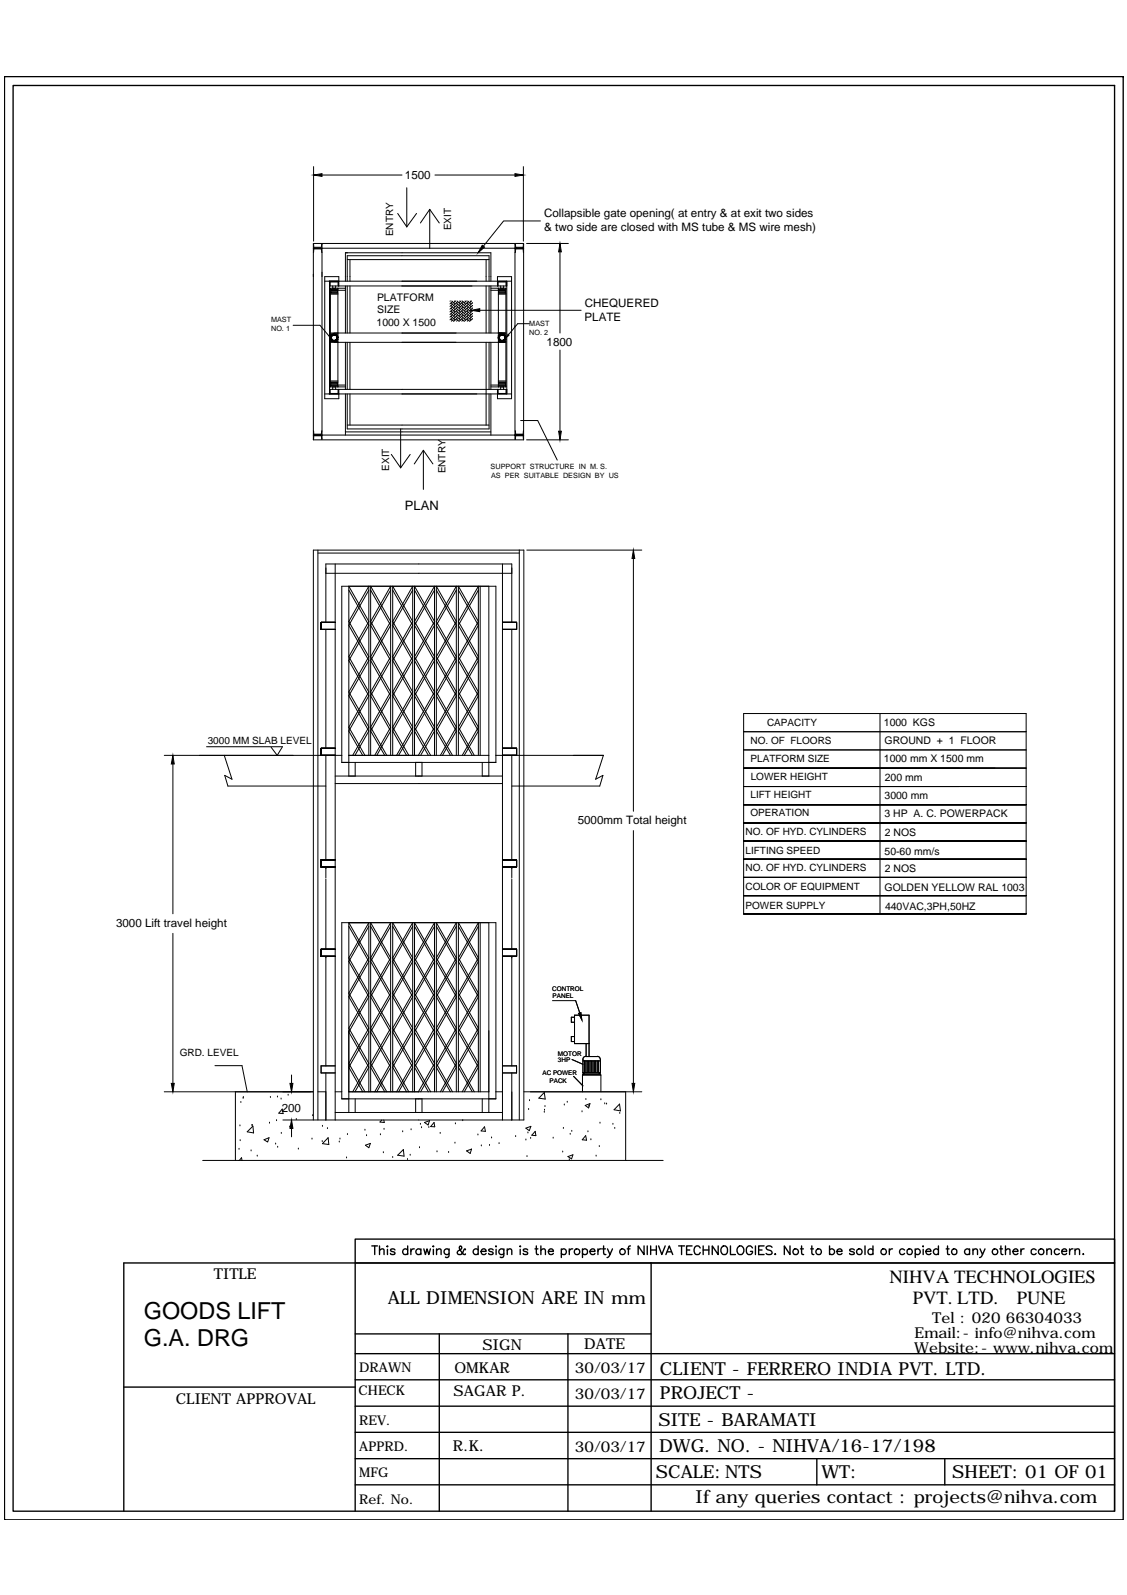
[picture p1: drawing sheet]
<svg xmlns="http://www.w3.org/2000/svg" width="210mm" height="297mm" viewBox="0 0 210 297" stroke-linecap="round" stroke-linejoin="round" font-family="sans-serif">
<!-- layer: 0 -->
<g fill="none" stroke="#000" stroke-width=".19">
<path d="M58.4 31v13.9M60 32.6h14.9M74.1 39.8l1.7 2.4M75.8 35v7.2M77.6 39.8l-1.8 2.4M80 39v7.3M80 39l-1.7 2.5M80 39l1.8 2.5M81 32.6h14.9M97.5 31v13.9M58.4 45.5v.6h1.4l.2-.6v36.3l-.2-.6h-1.4v.6M58.4 45.3h39.1v36.6h-39.1z"/>
<path d="M58.4 46.2h39.1M58.4 47v-.6h1.4l.2 .6M60.5 52.4h34.8M61.4 52.4v21M61.4 53.3h33M61.5 53.3v-.8h1.5v.8M61.5 52.5h1.5M61.5 53.8h1.4M61.5 54.6h1.4M61.5 54.8h1.4M61.6 53.9h1.3v.6h-1.3zM61.6 54.4h1.3"/>
<path d="M61.6 54.1h1.3M61.6 54.2h1.3M62 53.3v.4M62.5 53.3v.4M62.9 53.7v18.4M62.9 54.1h1.4M63.1 53.3v-1.8h-2.6v22.8h2.6v-1.8M64.3 52.4v-5.3h27.1v5.3M64.3 53.3v8.7M64.3 53.7h-2.8v18.4h2.8M64.7 52.4v-4.8h26.4v4.8M64.7 48.3h26.4"/>
<path d="M64.7 53.3v8.7M65.2 48.3v4.1M65.2 53.3v8.7M83.9 56l-.1 .1M84 59.4l.5 .4M84 58.9l.7 .7M84 58.4l.7 .7M84 57.9l.7 .7M84 57.4l.7 .7M84 56.9l.7 .8M84 56.4l.7 .8M84.1 56l.6 .6"/>
<path d="M84.3 56.2l-.5 .4M84.3 56.6l-.5 .5M84.3 57.2l-.5 .4M84.3 57.7l-.5 .4M84.3 58.1l-.5 .5M84.3 58.6l-.5 .5M84.3 59.1l-.5 .5M84.3 59.6l-.2 .2M84.6 56l.1 .2M84.9 56l-.4 .4M85 59.4l.5 .4M85 58.9l.8 .7"/>
<path d="M85 58.4l.8 .7M85 57.9l.8 .7M85 57.4l.8 .7M85 56.9l.8 .8M85 56.4l.8 .8M85.1 56l.7 .6M85.2 56.2l-.7 .7M85.2 56.6l-.7 .8M85.2 57.2l-.7 .7M85.2 57.7l-.7 .7M85.2 58.1l-.7 .8M85.2 58.6l-.7 .8"/>
<path d="M85.2 59.1l-.7 .7M85.2 59.6l-.2 .2M85.6 56l.2 .2M85.9 56l-.4 .4M86 59.4l.4 .4M86 58.9l.7 .7M86 58.4l.7 .7M86 57.9l.7 .7M86 57.4l.7 .7M86 56.9l.7 .8M86 56.4l.7 .8M86.1 56l.6 .6"/>
<path d="M86.2 56.2l-.7 .7M86.2 56.6l-.7 .8M86.2 57.2l-.7 .7M86.2 57.7l-.7 .7M86.2 58.1l-.7 .8M86.2 58.6l-.7 .8M86.2 59.1l-.7 .7M86.2 59.6l-.2 .2M86.6 56l.1 .2M86.9 56l-.4 .4M87 59.4l.4 .4M87 58.9l.7 .7"/>
<path d="M87 58.4l.7 .7M87 57.9l.7 .7M87 57.4l.7 .7M87 56.9l.7 .8M87 56.4l.7 .8M87.1 56l.6 .6M87.2 56.2l-.7 .7M87.2 56.6l-.7 .8M87.2 57.2l-.7 .7M87.2 57.7l-.7 .7M87.2 58.1l-.7 .8M87.2 58.6l-.7 .8"/>
<path d="M87.2 59.1l-.7 .7M87.2 59.6l-.2 .2M87.6 56l.1 .2M87.8 56l-.3 .4M88 59.4h.1M88 58.9h.1M88 58.4h.1M88 57.9h.1M88 57.4h.1M88 56.9h.1M88 56.4h.1M88 56.4l-.5 .5"/>
<path d="M88 56.9l-.5 .5M88 57.4l-.5 .5M88 57.9l-.5 .5M88 58.4l-.5 .5M88 58.8l-.5 .6M88 59.4l-.5 .4M89.4 57.8h18.8M90.5 48.3v4.1M90.5 53.3v8.7M91.1 53.3v8.7M91.4 53.7h2.8v18.4h-2.8M91.4 54.1h1.4"/>
<path d="M91.4 53.3v8.7M92.7 53.3v-1.8h2.6v22.8h-2.6v-1.8M92.7 53.3v-.8h1.6v.8M92.7 52.5h1.6v.8M92.8 53.8h1.4M92.8 54.6h1.4M92.8 54.8h1.4M92.8 53.7v18.4M92.9 53.9h1.2v.6h-1.2zM92.9 54.4h1.2M92.9 54.1h1.2M92.9 54.2h1.2"/>
<path d="M93.2 53.3v.4M93.8 53.3v.4M94.4 52.4v21M95.9 47l.1-.6h1.4l.1 .6M97.5 45.5l-.1 .6h-1.4l-.1-.6v36.3l.1-.6h1.4l.1 .6M97.5 47h.1M97.5 45.5h.1M98.1 45.3h7.8M100.7 41.1h-6.9l-3.8 4.7M104.3 46.9v15.1M54.6 60.6h5l1.6 1.9M60.5 73.4h34.8"/>
<path d="M61.3 62.5l.1 .1zM61.4 72.5h33M61.5 72.5v.8h1.5v-.8M61.5 71.9h1.4M61.5 71.2h1.4M61.5 71h1.4M61.5 62h32.7M61.5 62.2h1.4M61.5 63.8h32.7M61.5 63.6h1.4M61.6 71.2h1.3v.6h-1.3zM61.6 71.4h1.3"/>
<path d="M61.6 71.7h1.3M61.6 71.5h1.3M62 72.1v.4M62.5 72.1v.4M62.9 71.7h1.4M64.3 63.8v8.7M64.3 73.4v7.6M64.7 63.8v8.7M64.7 73.4v6.5h26.4v-6.5M64.7 79.2h26.4M65.2 63.8v8.7M65.2 73.4v5.8"/>
<path d="M74.6 79.9v7.2M90.5 63.8v15.4M91.1 63.8v8.7M91.4 71.7h1.4M91.4 63.8v8.7M91.4 73.4v7.6M92.7 72.5v.8h1.6v-.8M92.8 71.9h1.4M92.8 71.2h1.4M92.8 71h1.4M92.8 62.2h1.4M92.8 63.6h1.4"/>
<path d="M92.9 71.2h1.2v.6h-1.2zM92.9 71.4h1.2M92.9 71.7h1.2M92.9 71.5h1.2M93.2 72.1v.4M93.8 72.1v.4M94.3 72.5v.8M94.6 62.2l.2 .3-.4 .2zM97 78.3h3.1l3.7 7.4M98.6 60.3h-2.2l-1.7 2.1M104.3 65.2v15.1M58.4 81h39.1"/>
<path d="M58.4 80.3v.6h1.4l.2-.6M64.3 80.4h27.1M72.9 84.6l1.7 2.5M76.4 84.6l-1.8 2.5M78.9 83.9v7.2M78.9 83.9l-1.7 2.5M78.9 83.9l1.7 2.5M95.9 80.3l.1 .6h1.4l.1-.6M97.5 80.3h.1M97.5 81.8h.1M98.1 81.9h7.8M58.4 102.4h39.2v106.2h-39.2z"/>
<path d="M59.2 102.4v106.2M59.2 103h37.5M60.7 115.9v-10.9h34.6v10.9M60.7 117.2v22.2M60.7 106.8h34.6M62.4 115.9h-2.6v1.3h2.6M62.4 105v103.6M63.7 109.2h28.7v32.8h-28.7zM65 109.9l3.7 6.6-3.7 6.5 3.7 6.6-3.7 6.5 2.5 4.6M68.7 109.9l-3.7 6.6 3.7 6.5-3.7 6.6 3.7 6.5-2.6 4.6M69 109.9l3.8 6.6-3.8 6.5 3.8 6.6-3.8 6.5 2.7 4.6M72.8 109.9l-3.8 6.6 3.8 6.5-3.8 6.6 3.8 6.5-2.6 4.6"/>
<path d="M73.1 109.9l3.8 6.6-3.8 6.5 3.8 6.6-3.8 6.5 2.6 4.6M76.9 109.9l-3.8 6.6 3.8 6.5-3.8 6.6 3.8 6.5-2.7 4.6M77.2 109.9l3.7 6.6-3.7 6.5 3.7 6.6-3.7 6.5 2.6 4.6M80.9 109.9l-3.7 6.6 3.7 6.5-3.7 6.6 3.7 6.5-2.6 4.6M81.3 109.9l3.7 6.6-3.7 6.5 3.7 6.6-3.7 6.5 2.6 4.6M85 109.9l-3.7 6.6 3.7 6.5-3.7 6.6 3.7 6.5-2.6 4.6M85.4 109.9l3.7 6.6-3.7 6.5 3.7 6.6-3.7 6.5 2.6 4.6M89.1 109.9l-3.7 6.6 3.7 6.5-3.7 6.6 3.7 6.5-2.6 4.6M89.4 109.2v31.5M91 109.2v35.3M93.6 115.9h2.6v1.3h-2.6M93.6 105v103.6"/>
<path d="M95.3 117.2v22.2M96.7 102.4v106.2M98.1 102.4h21.4M118 104v47.1M38.5 139.1h14.1l-1 1.6-1.1-1.6M62.4 139.4h-2.6v1.3M93.6 139.4h2.6v1.3M138.5 136.3h52.6M138.5 139.7h52.6M138.5 132.9h52.6v37.3h-52.6zM163.9 132.9v37.3M30.6 140.7h33.1"/>
<path d="M32.2 142.3v27.9M41.8 140.7l1.4 4.4-1.3-.7 .5 2h18.3M60.7 140.7v19.4M62.4 144.5h31.2M62.4 145.9h31.2M65 140.7h26M65.7 140.7l3-5.3-3.7-6.5 3.7-6.6-3.7-6.6 3.7-6.5v31.5M66.2 142v2.5M68 140.7l-3-5.3 3.7-6.5-3.7-6.6 3.7-6.6-3.7-6.5v35.3M69 140.7v-31.5l3.8 6.5-3.8 6.6 3.8 6.6-3.8 6.5 3 5.3M69.8 140.7l3-5.3-3.8-6.5 3.8-6.6-3.8-6.6 3.8-6.5v31.5M73.1 140.7v-31.5l3.8 6.5-3.8 6.6 3.8 6.6-3.8 6.5 3 5.3"/>
<path d="M73.9 140.7l3-5.3-3.8-6.5 3.8-6.6-3.8-6.6 3.8-6.5v31.5M77.2 140.7v-31.5l3.7 6.5-3.7 6.6 3.7 6.6-3.7 6.5 3 5.3M77.4 142v2.5M77.9 140.7l3-5.3-3.7-6.5 3.7-6.6-3.7-6.6 3.7-6.5v31.5M78.6 142v2.5M81.3 140.7v-31.5l3.7 6.5-3.7 6.6 3.7 6.6-3.7 6.5 3 5.3M82 140.7l3-5.3-3.7-6.5 3.7-6.6-3.7-6.6 3.7-6.5v31.5M85.4 140.7v-31.5l3.7 6.5-3.7 6.6 3.7 6.6-3.7 6.5 2.9 5.3M86.1 140.7l3-5.3-3.7-6.5 3.7-6.6-3.7-6.6 3.7-6.5v31.5M89.8 142v2.5M92.4 140.7h20l-1.5 4.4 1.4-.7-.6 2h-16.4M95.3 140.7v19.4"/>
<path d="M118 154.7v47.1M138.5 149.9h52.6M138.5 146.5h52.6M138.5 143h52.6M138.5 153.2h52.6M138.5 156.6h52.6M32.2 173.8v28M60.7 161.5v2M60.7 163.7v13.1M60.7 178.1v20.4M62.4 160.1h-2.6v1.4h2.6M62.4 176.8h-2.6v1.3h2.6"/>
<path d="M63.7 171.8h28.7v32.8h-28.7zM65 172.5l3.7 6.6-3.7 6.5 3.7 6.6-3.7 6.6 2.5 4.5M68.7 172.5l-3.7 6.6 3.7 6.5-3.7 6.6 3.7 6.6-2.6 4.5M69 172.5l3.8 6.6-3.8 6.5 3.8 6.6-3.8 6.6 2.7 4.5M72.8 172.5l-3.8 6.6 3.8 6.5-3.8 6.6 3.8 6.6-2.6 4.5M73.1 172.5l3.8 6.6-3.8 6.5 3.8 6.6-3.8 6.6 2.6 4.5M76.9 172.5l-3.8 6.6 3.8 6.5-3.8 6.6 3.8 6.6-2.7 4.5M77.2 172.5l3.7 6.6-3.7 6.5 3.7 6.6-3.7 6.6 2.6 4.5M80.9 172.5l-3.7 6.6 3.7 6.5-3.7 6.6 3.7 6.6-2.6 4.5M81.3 172.5l3.7 6.6-3.7 6.5 3.7 6.6-3.7 6.6 2.6 4.5M85 172.5l-3.7 6.6 3.7 6.5-3.7 6.6 3.7 6.6-2.6 4.5M85.4 172.5l3.7 6.6-3.7 6.5 3.7 6.6-3.7 6.6 2.6 4.5"/>
<path d="M89.1 172.5l-3.7 6.6 3.7 6.5-3.7 6.6 3.7 6.6-2.6 4.5M89.4 171.8v31.5M91 171.8v35.4M93.6 160.1h2.6v1.4h-2.6M93.6 176.8h2.6v1.3h-2.6M95.3 161.5v2M95.3 163.7v13.1M95.3 178.1v20.4M138.5 160h52.6M138.5 163.4h52.6M138.5 166.8h52.6M40 198.5h5.1l.9 4.8"/>
<path d="M60.7 199.8v8.8M62.4 198.5h-2.6v1.3h2.6M93.6 198.5h2.6v1.3h-2.6M95.3 199.8v8.8M102.9 186.4h4.3l.8 2.2M106.5 197.3l2.1 .9M107 189.4h-.6v1h.6M107 193h-.6v1h.6M108.6 197.3v2.5M108.6 199.8l.3 .2M108.6 199.8h3.2M108.6 197.6h3.2"/>
<path d="M108.9 197.6v2.2M109.1 196.7l-.5 .3v.3M109.1 197.6v2.2M109.2 194.4l-.1 2.4h2.2M109.4 197.6v2.2M109.6 197.6v2.2M109.7 194.4h-2.7v-5.3h2.7v7.7M109.9 197.6v2.2M110.1 197.6v2.2M110.4 197.6v2.2M110.7 197.6v2.2M110.9 197.6v2.2"/>
<path d="M111.2 197.6v2.2M111.3 196.7l.2 .1 .3 .5M111.5 197.6v2.2M111.8 197.3v2.5M111.8 199.8l-.3 .2M30.6 203.3h27.7M37.7 216.1h85.8M43.8 203.3v12.8M44.5 214h.1M44.6 216.1l.4-.5 .1 .5M44.7 209.7h.1M44.7 212.4h.1"/>
<path d="M44.9 205.3h.1M45.3 204.6h.1M45.3 204.4h.1M46.8 214.3h.1M46.9 209.6h.1M47 209.6h.1M47.1 209.7l.1 1.3-1.2-.2zM47.9 215.3h.1M49.2 212.3l.9-.4-.2 .8zM50.2 209.2h.1M50.4 204.4h.1M51.3 213.1h.1"/>
<path d="M51.5 208.7h.1M51.7 204.3h.1M51.7 213.7h.1M52.4 204.7h.1M52.4 211.1h.1M52.6 206.5l.1 .9-.8-.1zM52.7 208.6h5.6M53.7 204h.1M54 209.9h.1M54.3 200.2v1.6M54.3 210.1v1.6M55.2 208.5h.1"/>
<path d="M55.6 214h.1M58.1 212.1h.1M58.2 207.8h.1M59.2 203.3h1.5M60 212.6h.1M60.1 209.8h.1M61 210.2h.1M61.1 211.9l.1 1.2-1.1-.1zM62.4 203.3h1.3M62.4 207.2h31.2M63.2 212.7h.1M63.3 212.1h.1"/>
<path d="M64.5 215.6h.1M64.7 211.3h.1M65 203.3h26M65.7 203.3l3-5.3-3.7-6.5 3.7-6.5-3.7-6.6 3.7-6.6v31.5M66.2 204.6v2.6M68 210.5h.1M68 203.3l-3-5.3 3.7-6.5-3.7-6.5 3.7-6.6-3.7-6.6v35.4M68.1 213.3l.9-.4-.3 .8zM68.3 211.5h.1M69 203.3v-31.5l3.8 6.6-3.8 6.6 3.8 6.5-3.8 6.5 3 5.3M69.8 203.3l3-5.3-3.8-6.5 3.8-6.5-3.8-6.6 3.8-6.6v31.5M70.9 211.3h.1"/>
<path d="M71.1 208.6l-.3 .4h.8l-.1-.4M71.4 214.7h.1M71.5 210.3h.1M73.1 215.6h.1M73.1 203.3v-31.5l3.8 6.6-3.8 6.6 3.8 6.5-3.8 6.5 3 5.3M73.9 203.3l3-5.3-3.8-6.5 3.8-6.5-3.8-6.6 3.8-6.6v31.5M74.1 215.1l1-1 .2 1.2zM75 210.8h.1M75.9 215.9h.1M76.4 215.1h.1M76.6 210.4h.1M77.2 203.3v-31.5l3.7 6.6-3.7 6.6 3.7 6.5-3.7 6.5 3 5.3"/>
<path d="M77.4 204.6v2.6M77.9 203.3l3-5.3-3.7-6.5 3.7-6.5-3.7-6.6 3.7-6.6v31.5M78.1 213.7h.1M78.3 209.4h.1M78.5 210h.1M78.6 204.6v2.6M79.1 209l.9-.3-.3 .8zM79.9 210h.1M80.8 209l.2 .8h-.8zM81.3 203.3v-31.5l3.7 6.6-3.7 6.6 3.7 6.5-3.7 6.5 3 5.3M81.4 214.5h.1M82 211.1h.1"/>
<path d="M82 203.3l3-5.3-3.7-6.5 3.7-6.5-3.7-6.6 3.7-6.6v31.5M83.6 214.6h.1M84.7 212.9h.1M84.8 209.3h.1M85.4 203.3v-31.5l3.7 6.6-3.7 6.6 3.7 6.5-3.7 6.5 2.9 5.3M86.1 203.3l3-5.3-3.7-6.5 3.7-6.5-3.7-6.6 3.7-6.6v31.5M86.2 208.7h.1M86.9 214.3l.9-.3-.2 .8zM89 211.4h.1M89.6 213.4h.1M89.8 204.6v2.6M90.2 209.8l.2 .9-.8-.1z"/>
<path d="M91.2 213.3h.1M91.6 211.9h.1M92.4 203.3h1.2M92.9 213h.1M96 211.7h.1M97.6 203.3h21.9M97.9 212.3h.1M97.9 210.1l1-.3-.3 .8zM98.2 215.4h.1M98.3 211h.1M98.5 206.6h.1M98.6 205h.1"/>
<path d="M98.8 212h.1M99.7 210.7l.1 .8-.8-.1zM101.4 207.1h.1M101.4 203.5l.1 1.2-1.1-.2zM101.4 206.8h.1M101.5 206.1h.1M103 212h.1M104.8 214.5h.1M104.9 210.1h.1M105.1 205.8h.1M105.6 205.3h.1M105.8 215.4l.9-.3-.2 .7z"/>
<path d="M106 216h.1M106.2 211.2h.1M106.5 210.7h.1M106.8 200.4l1.8 1.8M108.4 207.1h.1M108.5 203.3v-3.1h3.4v3.1M108.6 200.2v-.2h3.2v.2M109 205.9l.9-.4-.3 .8zM109.1 211.5l.1 .8h-.8zM109.1 204.8h.1M109.5 210.8h.1M109.7 206h.1"/>
<path d="M110.1 212.3h.1M111 215.3h.1M111.6 213.5h.1M111.7 209.2h.1M111.9 204.8h.1M112.6 205.6h.1M113 205.6h.1M114.2 209.4h.1M114.5 210.1h.1M115.4 205.6l.2 1.3-1.2-.2zM115.4 207.3h.1M116.5 203.3v12.8"/>
</g>
<g fill="#000" stroke="#000" stroke-width=".19">
<path d="M58.4 32.6l1.6-.3v.6zM95.9 32.3l1.6 .3-1.6 .3zM87.8 57.8l1.6-.3v.5zM89.8 45.7l.4 .3-1.1 1.1zM104.3 45.3l.2 1.6h-.5zM104 80.3h.5l-.2 1.6zM118 102.4l.2 1.6h-.5zM32.2 140.7l.3 1.6h-.6zM107.8 188.7l.4-.1 .2 1.3zM31.9 201.8h.6l-.3 1.5zM54 201.8h.6l-.3 1.5zM54.3 208.6l.3 1.5h-.6z"/>
<path d="M117.7 201.8h.5l-.2 1.5z"/>
<path d="M62.9 62.9v.3h-.2zM62.8 62.9l-.1 .3 .2-.3zM62.9 62.5v.4h-.1zM62.7 62.6l.1 .3 .1-.4zM62.6 62.3l.3 .2-.2 .1zM62.6 62.3l-.1 .1 .2 .2zM62.2 62.2l.4 .1-.1 .1zM62.2 62.2v.2h.3zM61.9 62.3l.3-.1v.2zM61.9 62.3l.1 .1h.2zM61.9 62.3l.1 .1-.4 .1zM61.6 62.5l.2 .1 .2-.2zM61.6 62.5l.2 .1-.3 .3zM61.8 62.6l-.3 .3h.2zM61.5 62.9h.2l-.1 .3zM61.7 62.9l-.1 .3h.2zM61.6 63.2h.2l.1 .3zM61.8 63.2l.1 .3 .1-.2zM62 63.3l.2 .3-.3-.1zM62 63.3l.2 .3v-.2zM62.2 63.4l.4 .1-.4 .1zM62.2 63.4l.4 .1-.1-.2zM62.5 63.3l.4-.1-.3 .3zM62.5 63.3l.4-.1h-.2z"/>
<path d="M94.2 62.9l-.1 .3h-.1zM94.1 62.9l-.1 .3 .2-.3zM94.1 62.5l.1 .4h-.1zM94 62.6l.1 .3v-.4zM93.9 62.3l.2 .2-.1 .1zM93.9 62.3l-.1 .1 .2 .2zM93.5 62.2l.4 .1-.1 .1zM93.5 62.2v.2h.3zM93.2 62.3l.3-.1v.2zM93.2 62.3v.1h.3zM93.2 62.3v.1l-.3 .1zM92.9 62.5l.2 .1 .1-.2zM92.9 62.5l.2 .1-.3 .3zM93.1 62.6l-.3 .3h.2zM92.8 62.9h.2l-.1 .3zM93 62.9l-.1 .3h.2zM92.9 63.2h.2l.1 .3zM93.1 63.2l.1 .3v-.2zM93.2 63.3l.3 .3-.3-.1zM93.2 63.3l.3 .3v-.2zM93.5 63.4l.4 .1-.4 .1zM93.5 63.4l.4 .1-.1-.2zM93.8 63.3l.3-.1-.2 .3zM93.8 63.3l.3-.1h-.1z"/>
</g>
<g fill="none" stroke="#000" stroke-width=".25">
<path d="M.8 14.3h208.4v268.7h-208.4zM2.4 15.9h205.2v265.5h-205.2zM66.2 235.2v46.2M69.2 232h1.1M69.8 232v1.6M70.7 232.9l.4-.3 .4 .1v.9M70.7 232v1.6M72.2 232v.2zM72.2 232.7v.9M73.6 232.8a.51 .51 0 0 0-.9 0l.2 .2 .6 .2 .1 .2a.51 .51 0 0 1-.9 0M75.9 232.8a.52 .52 0 0 0-.7-.1 .52 .52 0 0 0 0 .8 .52 .52 0 0 0 .7-.1M75.9 232v1.6"/>
<path d="M76.5 232.6v1M77.2 232.6a.57 .57 0 0 0-.7 .4M78.4 232.8a.52 .52 0 0 0-.8-.1 .52 .52 0 0 0 0 .8 .52 .52 0 0 0 .8-.1M78.4 232.6v1M78.9 232.6l.3 1 .3-1 .4 1 .3-1M80.7 232v.2zM80.7 232.7v.9M81.3 232.9l.4-.3 .4 .1 .1 .9M81.3 232.6v1M83.6 232.6v1.2a.45 .45 0 0 1-.5 .4l-.1-.1M83.6 232.8a.52 .52 0 0 0-.7-.1 .52 .52 0 0 0 0 .8 .52 .52 0 0 0 .7-.1M86.7 232.7l-.1-.1-.2 .2a.87 .87 0 0 1-.9 .8l-.3-.1v-.3l.7-.6a.33 .33 0 0 0-.1-.6l-.2 .1a.6 .6 0 0 0 .2 .8l.5 .7h.3l.1-.1"/>
<path d="M89.1 232.8a.52 .52 0 0 0-.8-.1 .52 .52 0 0 0 0 .8 .52 .52 0 0 0 .8-.1M89.1 232v1.6M89.6 233h.9a.47 .47 0 0 0-.4-.5 .47 .47 0 0 0-.5 .5v.2a.51 .51 0 0 0 .4 .4 .51 .51 0 0 0 .5-.2M91.8 232.8a.51 .51 0 0 0-.8 0l.2 .2 .6 .2v.2a.51 .51 0 0 1-.8 0M92.4 232v.2zM92.4 232.7v.9M93.8 232.6v1.5l-.3 .1-.3-.1M93.8 232.8a.52 .52 0 0 0-.7-.1 .52 .52 0 0 0 0 .8 .52 .52 0 0 0 .7-.1M94.5 232.9l.2-.2a.38 .38 0 0 1 .6 .2v.7M94.5 232.6v1M96.9 232v.2zM96.9 232.7v.9"/>
<path d="M98.3 232.8a.51 .51 0 0 0-.9 0l.1 .2 .7 .2 .1 .2a.51 .51 0 0 1-.9 0M99.6 232.6h.6M99.9 232v1.3l.1 .3h.3M100.7 232.9l.4-.3 .4 .1 .1 .9M100.7 232v1.6M102.1 233h1a.47 .47 0 0 0-.5-.4 .47 .47 0 0 0-.5 .4v.2a.51 .51 0 0 0 .4 .4 .51 .51 0 0 0 .6-.2M104.5 232.8a.52 .52 0 0 1 .8-.1 .52 .52 0 0 1 0 .8 .52 .52 0 0 1-.8-.1M104.5 232.6v1.6M106 232.6v1M106.7 232.6a.57 .57 0 0 0-.7 .4M108.5 232.8a.52 .52 0 0 1 .8-.1 .52 .52 0 0 1 0 .8 .52 .52 0 0 1-.8-.1M108.5 232.6v1.6"/>
<path d="M109.9 233h.9a.47 .47 0 0 0-.5-.5 .47 .47 0 0 0-.4 .5v.2a.51 .51 0 0 0 .4 .4 .51 .51 0 0 0 .5-.2M111.4 232.6v1M112 232.6a.52 .52 0 0 0-.6 .4M112.2 232.6h.6M112.4 232v1.3l.1 .3h.3M113.1 232.6l.5 1 .5-1M113.6 233.6l-.2 .4-.3 .2M116.8 232.6h.5M117.4 232l-.3 .1-.1 .2v1.3M120 232v1.6l-1.1-1.6v1.6M120.6 232v1.6M121.2 232v1.6"/>
<path d="M121.2 232.8h1M121.3 235.2v46.2M122.2 232v1.6M122.7 232l.6 1.6 .6-1.6M124 233.6l.7-1.6 .6 1.6M124.3 233.1h.7M126.4 232h1.1M126.9 232v1.6M127.9 232.8h.6M128.9 232h-1v1.6h1M130.4 232.4a.59 .59 0 0 0-.7-.4 .59 .59 0 0 0-.4 .7v.3a.59 .59 0 0 0 .5 .6 .59 .59 0 0 0 .6-.3M131 232.8h1"/>
<path d="M131 232v1.6M132 232v1.6M133.8 232v1.6l-1.1-1.6v1.6M134.4 232.3l.2-.2a.75 .75 0 0 1 .8 .3 .75 .75 0 0 1 .1 .9 .61 .61 0 0 1-.7 .3 .61 .61 0 0 1-.5-.6zM136 232v1.6h1M137.4 232.3a.68 .68 0 0 1 .9-.1 .68 .68 0 0 1 .2 .8 .67 .67 0 0 1-.8 .6 .67 .67 0 0 1-.4-.9zM140.2 232.4a.59 .59 0 0 0-.9-.3 .81 .81 0 0 0-.3 1 .81 .81 0 0 0 .9 .5l.3-.6h-.4M140.7 232v1.6M141.3 232.8h.6M142.3 232h-1v1.6h1M143.8 232.3a.61 .61 0 0 0-.6-.3 .61 .61 0 0 0-.5 .4l.3 .3 .6 .3 .2 .4a.77 .77 0 0 1-1.1 0M144.3 233.6h.2z"/>
<path d="M147.1 232v1.6l-1-1.6v1.6M149.1 232.6h.5M149.3 232v1.3l.1 .3h.3M151 232.6h.5M151.2 232v1.3l.1 .3h.3M154.5 232.8a.52 .52 0 0 1 .8-.1 .52 .52 0 0 1 0 .8 .52 .52 0 0 1-.8-.1M154.5 232v1.6M155.9 233h.9a.51 .51 0 0 0-.7-.4 .51 .51 0 0 0-.2 .8l.4 .2h.4l.1-.2M159.1 232.8a.56 .56 0 0 0-.9 0l.1 .2 .8 .3-.1 .3h-.2h-.5l-.1-.2M161.1 232v1.6M162.6 232.8a.52 .52 0 0 0-.8-.1 .52 .52 0 0 0 0 .8 .52 .52 0 0 0 .8-.1M162.6 232v1.6"/>
<path d="M165.6 232.6v1M166.2 232.6a.5 .5 0 0 0-.6 .4M168.5 232.8a.52 .52 0 0 0-.8-.1 .52 .52 0 0 0 0 .8 .52 .52 0 0 0 .8-.1M170.5 232.8a.52 .52 0 0 1 .7-.1 .52 .52 0 0 1 0 .8 .52 .52 0 0 1-.7-.1M170.5 232.6v1.6M171.9 232v.2zM171.9 232.7v.9M172.5 233h.9a.47 .47 0 0 0-.5-.5 .47 .47 0 0 0-.4 .5 .51 .51 0 0 0 .3 .6 .51 .51 0 0 0 .6-.2M174.8 232.8a.52 .52 0 0 0-.8-.1 .52 .52 0 0 0 0 .8 .52 .52 0 0 0 .8-.1M174.8 232v1.6M176.2 232.6h.6M176.5 232v1.6h.4"/>
<path d="M180.6 232.8a.52 .52 0 0 0-.8-.1 .52 .52 0 0 0 0 .8 .52 .52 0 0 0 .8-.1M180.6 232.6v1M181.2 232.9l.2-.2a.38 .38 0 0 1 .7 .2v.7M181.2 232.6v1M182.5 232.6l.5 1 .5-1M183 233.6l-.2 .4-.4 .2M186.2 232.6h.5M186.4 232v1.3l.1 .3h.3M187.3 232.9l.3-.3 .5 .1v.9M187.3 232v1.6M188.7 233h.9a.47 .47 0 0 0-.5-.5 .47 .47 0 0 0-.4 .5v.2a.51 .51 0 0 0 .4 .4 .51 .51 0 0 0 .5-.2M190.1 232.6v1"/>
<path d="M190.7 232.6a.5 .5 0 0 0-.6 .4M193 232.8a.52 .52 0 0 0-.8-.1 .52 .52 0 0 0 0 .8 .52 .52 0 0 0 .8-.1M195 232.9l.4-.3 .3 .1 .1 .9M195 232.6v1M197.3 232.8a.52 .52 0 0 0-.8-.1 .52 .52 0 0 0 0 .8 .52 .52 0 0 0 .8-.1M197.8 233h.9a.45 .45 0 0 0-.5-.4 .45 .45 0 0 0-.4 .4 .49 .49 0 0 0 .2 .6 .49 .49 0 0 0 .7-.2M199.2 232.6v1M199.8 232.6a.57 .57 0 0 0-.6 .4M200.2 232.9l.4-.3 .4 .1 .1 .9M200.2 232.6v1M201.7 233.5v.1zM23.1 258.3h43.1"/>
<path d="M66.2 257h141.4M66.2 252.1h141.4M66.2 248.4h55.1M81.8 248.4v33M105.8 248.4v33M66.2 266.7h141.4M66.2 261.9h141.4M66.2 271.7h141.4M66.2 276.5h141.4M152.1 271.7v4.8M176 271.7v4.8M23.1 281.4v-46.2h184.5h-141.4v-4.4h141.4v50.6"/>
<circle cx="107.5" cy="233.1" r=".53"/>
<circle cx="115.9" cy="233.1" r=".53"/>
<circle cx="148.2" cy="233.1" r=".53"/>
<circle cx="152.5" cy="233.1" r=".53"/>
<circle cx="160" cy="233.1" r=".53"/>
<circle cx="164.6" cy="233.1" r=".53"/>
<circle cx="169.4" cy="233.1" r=".53"/>
<circle cx="177.7" cy="233.1" r=".53"/>
<circle cx="185.3" cy="233.1" r=".53"/>
<circle cx="193.9" cy="233.1" r=".53"/>
</g>
<g font-size="4.4">
<text x="26.8" y="245.7">GOODS LIFT</text>
<text x="26.8" y="250.7">G.A. DRG</text>
</g>
<g font-size="3.5">
<text x="165.7" y="239">NIHVA TECHNOLOGIES</text>
<text x="170" y="242.9">PVT. LTD.</text>
<text x="189.4" y="242.9">PUNE</text>
</g>
<g font-size="3.3">
<text x="72.2" y="242.8">ALL DIMENSION ARE IN mm</text>
<text x="122.9" y="256.1">CLIENT - FERRERO INDIA PVT. LTD.</text>
<text x="122.9" y="260.6">PROJECT -</text>
<text x="122.6" y="265.5">SITE - BARAMATI</text>
<text x="122.2" y="275.3">SCALE:NTS</text>
<text x="122.8" y="270.4">DWG. NO. - NIHVA/16-17/198</text>
<text x="153" y="275.3">WT:</text>
<text x="177.4" y="275.3">SHEET: 01 OF 01</text>
<text x="129.5" y="279.8">If any queries contact : projects@nihva.com</text>
</g>
<g font-size="2.8">
<text x="39.8" y="238.2">TITLE</text>
<text x="89.9" y="251.4">SIGN</text>
<text x="108.8" y="251.2">DATE</text>
<text x="170.3" y="251.9">Website:- www.nihva.com</text>
<text x="170.3" y="249.2">Email:- info@nihva.com</text>
<text x="173.6" y="246.4">Tel : 020 66304033</text>
<text x="84.7" y="255.7">OMKAR</text>
<text x="107.1" y="255.7">30/03/17</text>
<text x="32.8" y="261.5">CLIENT APPROVAL</text>
<text x="84.5" y="259.9">SAGAR P.</text>
<text x="107.1" y="260.6">30/03/17</text>
<text x="84.4" y="270.1">R.K.</text>
<text x="107.1" y="270.4">30/03/17</text>
</g>
<g font-size="2.5">
<text x="66.9" y="255.6">DRAWN</text>
<text x="66.8" y="259.9">CHECK</text>
<text x="66.9" y="265.3">REV.</text>
<text x="66.9" y="270.3">APPRD.</text>
<text x="66.9" y="275.1">MFG</text>
<text x="66.9" y="280">Ref. No.</text>
</g>
<text font-size="2.4" x="75.4" y="94.9">PLAN</text>
<g font-size="2.2">
<text x="75.4" y="33.4">1500</text>
<text x="101.3" y="40.4">Collapsible gate opening( at entry &amp; at exit two sides</text>
<text x="101.4" y="43.1">&amp; two side are closed with MS tube &amp; MS wire mesh)</text>
<text x="108.9" y="59.9">PLATE</text>
<text x="108.9" y="57.2">CHEQUERED</text>
<text x="101.8" y="64.4">1800</text>
<text x="107.6" y="153.5">5000mm Total height</text>
<text x="21.6" y="172.6">3000 Lift travel height</text>
<text x="52.5" y="207">200</text>
</g>
<g font-size="1.9">
<text x="73.2" y="44" transform="rotate(-90 73.2 44)">ENTRY</text>
<text x="84" y="42.9" transform="rotate(-90 84 42.9)">EXIT</text>
<text x="70.2" y="56">PLATFORM</text>
<text x="70.3" y="58.3">SIZE</text>
<text x="70.1" y="60.7">1000 X 1500</text>
<text x="72.5" y="87.7" transform="rotate(-90 72.5 87.7)">EXIT</text>
<text x="83" y="88.2" transform="rotate(-90 83 88.2)">ENTRY</text>
<text x="142.9" y="135.2">CAPACITY</text>
<text x="164.6" y="135.2">1000 KGS</text>
<text x="38.7" y="138.5">3000 MM SLAB LEVEL</text>
<text x="139.8" y="138.6">NO. OF FLOORS</text>
<text x="139.8" y="141.9">PLATFORM SIZE</text>
<text x="164.6" y="142">1000 mm X 1500 mm</text>
<text x="164.7" y="138.6">GROUND + 1 FLOOR</text>
<text x="139.8" y="148.6">LIFT HEIGHT</text>
<text x="139.8" y="145.2">LOWER HEIGHT</text>
<text x="164.7" y="148.8">3000 mm</text>
<text x="164.8" y="145.4">200 mm</text>
<text x="138.8" y="155.6">NO. OF HYD. CYLINDERS</text>
<text x="139.8" y="152">OPERATION</text>
<text x="164.7" y="152.1">3 HP A. C. POWERPACK</text>
<text x="164.8" y="155.7">2 NOS</text>
<text x="138.8" y="159">LIFTING SPEED</text>
<text x="164.7" y="159.2">50-60 mm/s</text>
<text x="138.8" y="162.2">NO. OF HYD. CYLINDERS</text>
<text x="138.8" y="165.7">COLOR OF EQUIPMENT</text>
<text x="164.7" y="165.9">GOLDEN YELLOW RAL 1003</text>
<text x="164.8" y="162.3">2 NOS</text>
<text x="138.8" y="169.3">POWER SUPPLY</text>
<text x="164.8" y="169.5">440VAC,3PH,50HZ</text>
<text x="33.5" y="196.7">GRD. LEVEL</text>
</g>
<g font-size="1.4">
<text x="50.5" y="60">MAST</text>
<text x="50.5" y="61.6">NO. 1</text>
<text x="98.6" y="60.8">MAST</text>
<text x="98.6" y="62.4">NO. 2</text>
<text x="91.4" y="87.3">SUPPORT STRUCTURE IN M. S.</text>
<text x="91.5" y="89">AS PER SUITABLE DESIGN BY US</text>
</g>
<g font-size="1.2">
<text x="102.9" y="184.5">CONTROL</text>
<text x="102.9" y="185.8">PANEL</text>
<text x="103.9" y="196.7">MOTOR</text>
<text x="103.9" y="197.9">3HP</text>
<text x="101" y="200.2">AC POWER</text>
<text x="102.3" y="201.7">PACK</text>
</g>
</svg>
